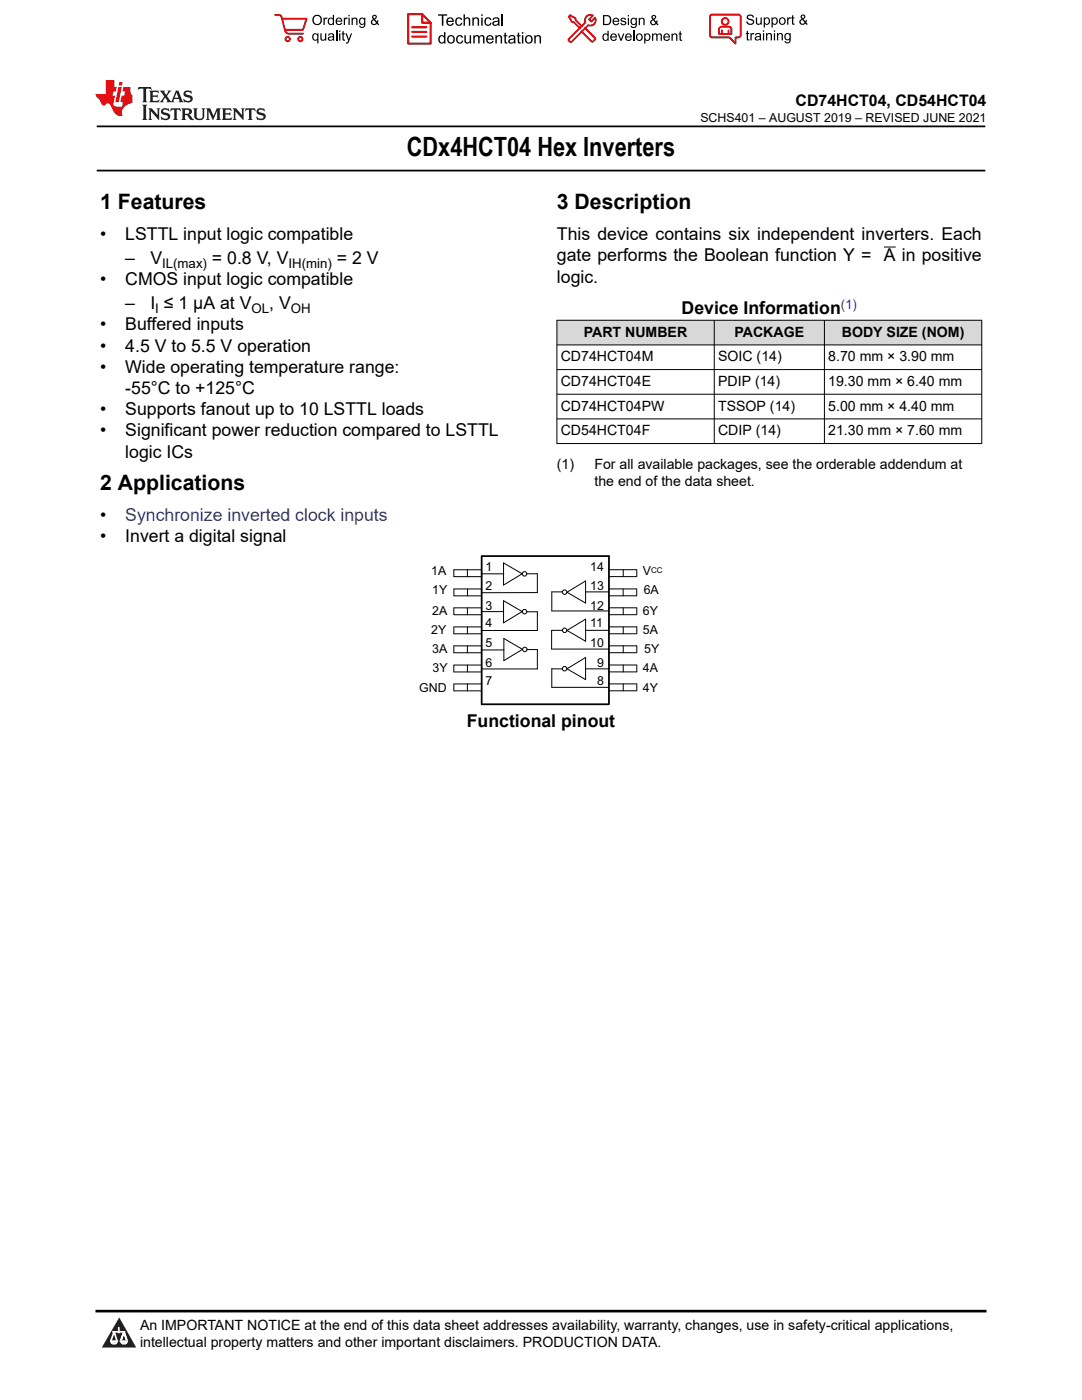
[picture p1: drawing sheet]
<svg xmlns="http://www.w3.org/2000/svg" width="216mm" height="279mm" viewBox="0 0 216 279" stroke-linecap="round" stroke-linejoin="round" font-family="sans-serif">
<path d="M19.3 25.2h177.3M19.3 34h177.3" fill="none" stroke="#000" stroke-width=".35"/>
<path d="M176.4 49.3h2.3" fill="none" stroke="#000" stroke-width=".2"/>
<g fill="#d8d8d8">
<path d="M111.1 63.9h84.8v4.9h-84.8z" fill-rule="evenodd"/>
<path d="M111.2 64h31.3v4.8h-31.3z" fill-rule="evenodd"/>
<path d="M142.6 64h21.8v4.8h-21.8z" fill-rule="evenodd"/>
<path d="M164.6 64h31.2v4.8h-31.2z" fill-rule="evenodd"/>
</g>
<g fill="none" stroke="#000" stroke-width=".2">
<path d="M111.1 63.9h84.9M111.1 68.8h84.9M111.1 73.8h84.9M111.1 78.7h84.9M111.1 63.9v24.7M142.5 63.9v24.7M164.5 63.9v24.7M195.9 63.9v24.7M111.1 83.6h84.9M111.1 88.5h84.9M90.6 113.7v1.4M90.6 117.5v1.4"/>
<path d="M90.6 113.7h5.5M90.6 115.1h5.5M90.6 117.5h5.5M90.6 118.9h5.5M93.3 113.7v1.4M93.3 117.5v1.4M96.2 114.5h4.3M100.5 112.3l3.7 2.2-3.7 2.3zM100.5 119.9l3.7 2.2-3.7 2.2zM105.1 114.5h2.1M107.2 114.5v3.8h-11M112.2 118.1h-2.1v3.8h11.4"/>
<path d="M113.1 118.2l3.7-2.3v4.5zM116.9 118.1h4.4M121.5 117.5h5.5M121.5 118.9h5.5M121.5 113.7h5.5M121.5 115.1h5.5M124.3 117.5v1.4M124.4 113.7v1.4M127.1 117.5v1.4M127.1 113.7v1.4M90.6 121.3v1.4M90.6 125.1v1.4"/>
<path d="M90.6 128.9v1.4M90.6 132.7v1.4M90.6 136.5v1.4M90.6 121.3h5.5M90.6 122.7h5.5M90.6 125.1h5.5M90.6 128.9h5.5M90.6 130.3h5.5M90.6 134.1h5.5M90.6 136.5h5.5M90.6 137.9h5.5M90.6 126.5h5.5"/>
<path d="M90.6 132.7h5.5M93.3 121.3v1.4M93.3 125.1v1.4M93.3 128.9v1.4M93.3 132.7v1.4M93.3 136.5v1.4M96.2 122.1h4.3M96.2 129.7h4.3M100.5 127.4l3.8 2.2-3.8 2.2zM105.1 122.1h2.1v3.7h-11M105.2 129.6h2v3.9h-11M112.2 125.8h-2.1v3.7h11.4"/>
<path d="M112.2 133.5h-2.1v3.7h11.4M116.8 131.2l-3.7 2.3 3.7 2.1v-4.4M116.8 133.5h4.7M116.9 123.6l-3.8 2.2 3.8 2.2M116.9 125.8h4.6M116.9 123.6v4.4M121.5 121.3h5.5M121.5 122.7h5.5M121.5 125.1h5.5M121.5 126.5h5.5M121.5 128.9h5.5M121.5 130.3h5.5"/>
<path d="M121.5 132.7h5.5M121.5 134.1h5.5M121.5 136.5h5.5M121.5 137.9h5.5M124.4 121.3v1.4M124.4 125.1v1.4M124.4 128.9v1.4M124.4 132.7v1.4M124.4 136.5v1.4M127.1 121.3v1.4M127.1 125.1v1.4M127.1 128.9v1.4"/>
<path d="M127.1 132.7v1.4M127.1 136.5v1.4"/>
<circle cx="104.7" cy="114.5" r=".45"/>
<circle cx="112.7" cy="118.2" r=".45"/>
<circle cx="104.7" cy="122.1" r=".45"/>
<circle cx="104.7" cy="129.6" r=".45"/>
<circle cx="112.7" cy="133.5" r=".45"/>
<circle cx="112.7" cy="125.8" r=".45"/>
</g>
<path d="M96.1 111v29.6M96.2 111h25.3v29.6h-25.3" fill="none" stroke="#000" stroke-width=".35"/>
<path d="M0 0h215.9v23.8h-215.9z" fill-rule="evenodd" fill="#fff"/>
<path d="M27.7 17.4l-.2 .6 .5-.3h.6v.2v2.1l-.2 .4h1l-.2-.4v-2.1v-.2h.5l.5 .3-.1-.6zM29.8 18.1l.2 .4v1.5l-.2 .4h1.9l.1-.6a1.08 1.08 0 0 1-1.3 .2v-.7h.6l.4 .2v-.6l-.4 .2h-.6v-.6l.2-.1a1 1 0 0 1 1 .2l-.1-.5zM31.8 18.1l1 1.1-1 1.2h.9l-.2-.2 .4-.7 .5 .7-.2 .2h1.6l-.2-.2 .1-.4h1l.1 .4-.1 .2h.9l-.2-.3-.8-2h-.5l-1 2.2-.8-1.1 .9-1.1h-.8l.2 .2-.5 .7-.3-.7 .1-.2zM35.2 18.5l.4 1h-.8zM36.8 18.2a.65 .65 0 0 0-.2 .8 .65 .65 0 0 0 .6 .4l.7 .2 .1 .2a.79 .79 0 0 1-.7 .4 .79 .79 0 0 1-.7-.5l.1 .7 .2-.1a.93 .93 0 0 0 1.1 .1 .93 .93 0 0 0 .4-1 1.46 1.46 0 0 0-1.2-.6l-.1-.3a1.09 1.09 0 0 1 1.2 .2l-.2-.6-.1 .1-.6-.2zM28.4 20.9l.2 .4v2.3l-.2 .3h1l-.2-.3v-2.3l.2-.4zM29.6 21.6l.2 .4v1.6l-.2 .3h.8l-.3-.3v-1.4l1.7 1.8v-2l.2-.4h-.8l.2 .2 .1 1.1-1.2-1.3zM32.3 21.8a.65 .65 0 0 0-.2 .7 .65 .65 0 0 0 .7 .4l.6 .2 .1 .2a.79 .79 0 0 1-.7 .4 .79 .79 0 0 1-.7-.5l.1 .7 .2-.1a.93 .93 0 0 0 1.1 .1 .93 .93 0 0 0 .4-.9 1.46 1.46 0 0 0-1.2-.6l-.1-.4a1.09 1.09 0 0 1 1.2 .2l-.2-.6-.1 .1-.6-.1zM34.1 21.6l-.1 .7a.63 .63 0 0 1 .7-.4l.1 1.7-.3 .3h1l-.2-.3v-1.7a.66 .66 0 0 1 .8 .4l-.1-.7zM36.2 21.6l.2 .4v1.6l-.2 .3h.9l-.2-.2v-.7h.5l.1 .2a.79 .79 0 0 0 1.2 .6l-1-.9a.61 .61 0 0 0 .6-.6 .61 .61 0 0 0-.5-.6zM36.9 21.9h.2a.47 .47 0 0 1 .5 .1 .47 .47 0 0 1 .1 .5l-.2 .2h-.6zM38.5 21.6l.2 .2a2.27 2.27 0 0 0 .4 2 1.04 1.04 0 0 0 1.7-.7v-1.3l.2-.2h-.8l.2 .4v1.1a.6 .6 0 0 1-.6 .6 .6 .6 0 0 1-.6-.6v-1.1l.3-.4zM41.1 21.6l.2 .4v1.6l-.2 .3h.7l-.2-.3v-1.5l.9 1.9 .8-1.9v1.5l-.2 .3h1l-.3-.3v-1.6l.3-.4h-.8l-.7 1.5-.7-1.5zM44.3 21.6l.2 .4v1.6l-.2 .3h1.9l.1-.5a1.09 1.09 0 0 1-1.3 .1v-.6h.6l.4 .1v-.6l-.4 .2h-.6v-.6l.2-.1a1.01 1.01 0 0 1 1 .3l-.1-.6zM46.4 21.6l.3 .4v1.6l-.3 .3h.8l-.2-.3v-1.4l1.6 1.8v-2l.2-.4h-.7l.2 .2v1.1l-1.2-1.3zM49 21.6l-.1 .7a.63 .63 0 0 1 .8-.4v1.7l-.3 .3h1l-.2-.3v-1.7a.66 .66 0 0 1 .8 .4l-.1-.7zM51.4 21.8a.65 .65 0 0 0-.2 .7 .65 .65 0 0 0 .6 .4l.6 .2 .2 .2a.79 .79 0 0 1-.8 .4 .79 .79 0 0 1-.6-.5l.1 .7 .2-.1a.93 .93 0 0 0 1 .1 .93 .93 0 0 0 .5-.9 1.46 1.46 0 0 0-1.3-.6l-.1-.4a1.09 1.09 0 0 1 1.3 .2l-.2-.6-.2 .1-.5-.1z" fill="#231f20"/>
<path d="M21.1 16v2.8h-2v.3l.9 1a.95 .95 0 0 0 .9 .9 .59 .59 0 0 1 .6-.4 .59 .59 0 0 1 .5 .4l.4 .8a1.59 1.59 0 0 0 2.1 1.3 1.61 1.61 0 0 1 1-2.2l1-.4-.1-1.5a1.59 1.59 0 0 1-.4-1.6h-1.4l-.2 .9h.5l-.1 .8h-.5l-.2 1v.2l.4 .1-.2 .9h-.6a.73 .73 0 0 1-1.1-.7l.3-1.5h-.5l.2-.8h.5l.2-.9h-.5v-1.4zM23.6 17.4l-.6 3h.7l.6-3zM23.8 16.4l-.1 .7h.7l.1-.7z" fill="#ed1c24"/>
<g fill="#000">
<path d="M62.3 4a1 1 0 0 1 2 0 1 1 0 0 1-2 0zM62.8 3.4a.78 .78 0 0 0-.1 1.1 .78 .78 0 0 0 1.1 .1 .78 .78 0 0 0 .1-1.1 .78 .78 0 0 0-1.1-.1z" fill-rule="evenodd"/>
<path d="M62.5 6.8l.4-.2 .4 .3v-.2h.2v2h-.2v-.7a.68 .68 0 0 1-.9-.1 .68 .68 0 0 1 0-.9zM62.6 7a.51 .51 0 0 0-.1 .6 .51 .51 0 0 0 .7 .2 .51 .51 0 0 0 .1-.7 .51 .51 0 0 0-.7-.1z" fill-rule="evenodd"/>
<path d="M64.5 3.5h.3v.3l.1-.3h.3l.1 .1-.1 .2a.32 .32 0 0 0-.3 0 .32 .32 0 0 0-.1 .4v.8h-.3z" fill-rule="evenodd"/>
<path d="M63.9 6.7h.3v.8a.36 .36 0 0 0 .3 .4 .36 .36 0 0 0 .4-.5v-.7h.2v1.4h-.2v-.2a.51 .51 0 0 1-.6 .2 .51 .51 0 0 1-.4-.5z" fill-rule="evenodd"/>
<path d="M65.6 3.7l.4-.2 .4 .2v-.7h.3v2h-.3v-.2a.7 .7 0 0 1-1-.1 .7 .7 0 0 1 .2-1zM65.8 3.8a.51 .51 0 0 0-.1 .7 .51 .51 0 0 0 .6 .2 .51 .51 0 0 0 .1-.7 .51 .51 0 0 0-.6-.2z" fill-rule="evenodd"/>
<path d="M65.6 6.8a.66 .66 0 0 1 .8-.1 .66 .66 0 0 1 .3 .8v.6h-.2l-.1-.2a.52 .52 0 0 1-.7 .2 .52 .52 0 0 1-.2-.6l.3-.2a.42 .42 0 0 0 .6-.3l-.3-.2-.3 .1-.1 .2h-.3zM65.7 7.6a.35 .35 0 0 0 .3 .4 .35 .35 0 0 0 .4-.4v-.2z" fill-rule="evenodd"/>
<path d="M67.7 6.1h.2v.3h-.2zM67.7 6.7h.2v1.4h-.2z" fill-rule="evenodd"/>
<path d="M67.1 3.7a.68 .68 0 0 1 .9-.1 .68 .68 0 0 1 .3 .7h-1.1a.42 .42 0 0 0 .3 .5 .42 .42 0 0 0 .5-.3h.3a.73 .73 0 0 1-1.1 .4 .73 .73 0 0 1-.1-1.2zM67.4 3.8l-.2 .3h.8l-.2-.4z" fill-rule="evenodd"/>
<path d="M68.6 3.5h.2v.3l.2-.3h.3l.1 .1-.1 .2a.32 .32 0 0 0-.4 0 .32 .32 0 0 0-.1 .4v.8h-.2z" fill-rule="evenodd"/>
<path d="M68.3 6.3l.3-.1v.5h.2v.1h-.2v.9l.3 .4a.36 .36 0 0 1-.4 0 .36 .36 0 0 1-.2-.4v-.9h-.1v-.1h.1z" fill-rule="evenodd"/>
<path d="M68.9 6.7h.3l.4 1.1 .4-1.1h.3l-.6 1.4a.51 .51 0 0 1-.6 .6l-.1-.3h.3l.2-.3z" fill-rule="evenodd"/>
<path d="M69.5 3h.3v.3h-.3zM69.5 3.5h.3v1.5h-.3z" fill-rule="evenodd"/>
<path d="M70.2 3.5h.2v.2a.52 .52 0 0 1 .6-.2 .52 .52 0 0 1 .3 .6v.9h-.2v-.9a.34 .34 0 0 0-.3-.4 .34 .34 0 0 0-.4 .3v1h-.2z" fill-rule="evenodd"/>
<path d="M71.8 3.7l.4-.2 .5 .2v-.2h.2v1.3a.64 .64 0 0 1-.5 .8 .64 .64 0 0 1-.7-.5h.2a.41 .41 0 0 0 .5 .2 .41 .41 0 0 0 .2-.5 .69 .69 0 0 1-.9-.1 .69 .69 0 0 1 .1-1zM72 3.8a.5 .5 0 0 0-.1 .7 .5 .5 0 0 0 .7 .1 .5 .5 0 0 0 .1-.6 .5 .5 0 0 0-.7-.2z" fill-rule="evenodd"/>
<path d="M74.4 3.1a.47 .47 0 0 1 .7 .1 .47 .47 0 0 1-.3 .7l.4 .4 .1-.3 .2 .1-.1 .4 .3 .3-.2 .2-.3-.3a.63 .63 0 0 1-1 .1 .63 .63 0 0 1 .3-1l-.3-.4zM74.5 3.4a.27 .27 0 0 0 .5 0 .27 .27 0 0 0-.5 0zM74.4 4.1a.4 .4 0 0 0 0 .6 .4 .4 0 0 0 .6-.1l-.4-.6z" fill-rule="evenodd"/>
<path d="M87.4 2.9h1.8v.2h-.7v2h-.3v-2h-.8z" fill-rule="evenodd"/>
<path d="M87.6 7.2l.5-.2 .5 .2v-.8h.3v2.3h-.3v-.2a.76 .76 0 0 1-1-.1 .76 .76 0 0 1-.1-1zM87.9 7.4a.58 .58 0 0 0-.2 .7 .58 .58 0 0 0 .8 .2 .58 .58 0 0 0 .1-.7 .58 .58 0 0 0-.7-.2z" fill-rule="evenodd"/>
<path d="M89.5 7.2a.81 .81 0 0 1 1.1 .1 .81 .81 0 0 1-.2 1.2 .81 .81 0 0 1-1.1-.2l-.1-.7zM89.6 7.4a.57 .57 0 0 0 0 .8 .57 .57 0 0 0 .8 0 .57 .57 0 0 0 0-.7 .57 .57 0 0 0-.8-.1z" fill-rule="evenodd"/>
<path d="M89.3 3.7a.77 .77 0 0 1 .9-.2 .77 .77 0 0 1 .4 .9h-1.3a.48 .48 0 0 0 .4 .5 .48 .48 0 0 0 .6-.3h.3a.83 .83 0 0 1-1.3 .4 .83 .83 0 0 1 0-1.3zM89.5 3.8l-.2 .4h1l-.3-.5z" fill-rule="evenodd"/>
<path d="M91 3.7a.7 .7 0 0 1 1.2 .3h-.2a.45 .45 0 0 0-.6-.3 .45 .45 0 0 0-.3 .6 .45 .45 0 0 0 .3 .6 .45 .45 0 0 0 .6-.4l.3 .1a.76 .76 0 0 1-1.1 .5 .76 .76 0 0 1-.3-1.1z" fill-rule="evenodd"/>
<path d="M91.2 7.2a.7 .7 0 0 1 1.2 .3l-.3 .1a.45 .45 0 0 0-.5-.4 .45 .45 0 0 0-.3 .7 .45 .45 0 0 0 .3 .6 .45 .45 0 0 0 .6-.4h.2a.76 .76 0 0 1-1 .5 .76 .76 0 0 1-.4-1.1z" fill-rule="evenodd"/>
<path d="M92.5 2.9h.3v.8a.59 .59 0 0 1 .7-.2 .59 .59 0 0 1 .3 .6v1h-.2v-1a.4 .4 0 0 0-.5-.4 .4 .4 0 0 0-.3 .5v.9h-.3z" fill-rule="evenodd"/>
<path d="M92.7 7h.2v.9a.41 .41 0 0 0 .5 .6 .41 .41 0 0 0 .3-.6v-.9h.3v1.7h-.3v-.3a.58 .58 0 0 1-.7 .3 .58 .58 0 0 1-.3-.7z" fill-rule="evenodd"/>
<path d="M94.3 3.5h.2v.2a.59 .59 0 0 1 .7-.2 .59 .59 0 0 1 .4 .6v1h-.3v-1a.41 .41 0 0 0-.4-.4 .41 .41 0 0 0-.4 .5v.9h-.2z" fill-rule="evenodd"/>
<path d="M94.4 7h.3v.3a.56 .56 0 0 1 1 0 .54 .54 0 0 1 .6-.3 .54 .54 0 0 1 .4 .5v1.2h-.3v-1.1a.34 .34 0 0 0-.3-.4 .34 .34 0 0 0-.4 .3v1.2h-.3v-1.1a.38 .38 0 0 0-.5-.3 .38 .38 0 0 0-.2 .5v.9h-.3z" fill-rule="evenodd"/>
<path d="M96 2.9h.3v.3h-.3zM96 3.5h.3v1.6h-.3z" fill-rule="evenodd"/>
<path d="M96.8 3.7a.7 .7 0 0 1 1.3 .3h-.3a.45 .45 0 0 0-.6-.3 .45 .45 0 0 0-.3 .6 .45 .45 0 0 0 .3 .6 .45 .45 0 0 0 .6-.4l.3 .1a.76 .76 0 0 1-1.1 .5 .76 .76 0 0 1-.3-1.1z" fill-rule="evenodd"/>
<path d="M97.2 7.2a.77 .77 0 0 1 .9-.1 .77 .77 0 0 1 .4 .8h-1.2a.48 .48 0 0 0 .3 .6 .48 .48 0 0 0 .6-.4l.3 .1a.83 .83 0 0 1-1.3 .3 .83 .83 0 0 1 0-1.3zM97.4 7.4l-.1 .3h.9l-.2-.4z" fill-rule="evenodd"/>
<path d="M98.8 7h.3v.3a.59 .59 0 0 1 .7-.3 .59 .59 0 0 1 .4 .7v1h-.3v-1a.41 .41 0 0 0-.5-.5 .41 .41 0 0 0-.3 .6v.9h-.3z" fill-rule="evenodd"/>
<path d="M98.4 3.7a.74 .74 0 0 1 1-.2 .74 .74 0 0 1 .3 .9v.7h-.3v-.2a.59 .59 0 0 1-.8 .3 .59 .59 0 0 1-.3-.8l1.1-.3a.42 .42 0 0 0-.4-.4 .42 .42 0 0 0-.5 .3h-.2zM98.6 4.5a.36 .36 0 0 0 .2 .5 .36 .36 0 0 0 .5-.2l.1-.5z" fill-rule="evenodd"/>
<path d="M100.7 6.6l.2-.1v.5h.3v.2h-.3v1l.1 .2h.2l.1 .3a.41 .41 0 0 1-.5-.1 .41 .41 0 0 1-.1-.4v-1h-.2v-.2h.2z" fill-rule="evenodd"/>
<path d="M101.6 7.2a.74 .74 0 0 1 .9-.2 .74 .74 0 0 1 .3 1l.1 .7h-.3v-.2a.59 .59 0 0 1-.8 .2 .59 .59 0 0 1-.3-.8l1-.3a.42 .42 0 0 0-.3-.4 .42 .42 0 0 0-.5 .3h-.3zM101.8 8.1a.36 .36 0 0 0 .1 .5 .36 .36 0 0 0 .5-.3l.2-.4z" fill-rule="evenodd"/>
<path d="M103.3 6.6l.3-.1v.5h.3v.2h-.3v1l.1 .2h.2v.3a.41 .41 0 0 1-.5-.1 .41 .41 0 0 1-.1-.4v-1h-.2v-.2h.2z" fill-rule="evenodd"/>
<path d="M104.1 6.4h.3v.3h-.3zM104.1 7h.3v1.7h-.3z" fill-rule="evenodd"/>
<path d="M105 7.2a.81 .81 0 0 1 1.1 .1 .81 .81 0 0 1-.1 1.2 .81 .81 0 0 1-1.2-.2v-.7zM105.2 7.4a.57 .57 0 0 0-.1 .8 .57 .57 0 0 0 .8 0 .57 .57 0 0 0 0-.7 .57 .57 0 0 0-.7-.1z" fill-rule="evenodd"/>
<path d="M106.6 7h.3v.3a.59 .59 0 0 1 .7-.3 .59 .59 0 0 1 .4 .7v1h-.3v-1a.41 .41 0 0 0-.5-.5 .41 .41 0 0 0-.3 .6v.9h-.3z" fill-rule="evenodd"/>
<path d="M120.3 3h.7a1 1 0 0 1 1 1 1 1 0 0 1-1 1h-.7zM120.6 3.2v1.6h.4a.77 .77 0 0 0 .7-.8 .77 .77 0 0 0-.7-.8z" fill-rule="evenodd"/>
<path d="M120.4 6.9l.4-.2 .4 .2v-.8h.3v2h-.3v-.1a.7 .7 0 0 1-.9-.2 .7 .7 0 0 1 .1-.9zM120.6 7a.51 .51 0 0 0-.1 .7 .51 .51 0 0 0 .6 .1 .51 .51 0 0 0 .1-.6 .51 .51 0 0 0-.6-.2z" fill-rule="evenodd"/>
<path d="M122 6.9a.68 .68 0 0 1 .8-.2 .68 .68 0 0 1 .3 .8h-1.1a.42 .42 0 0 0 .3 .5 .42 .42 0 0 0 .5-.3h.3a.73 .73 0 0 1-1.1 .3 .73 .73 0 0 1 0-1.1zM122.2 7l-.2 .3h.8l-.2-.4z" fill-rule="evenodd"/>
<path d="M122.4 3.7a.68 .68 0 0 1 .8-.1 .68 .68 0 0 1 .4 .8h-1.1a.42 .42 0 0 0 .3 .4 .42 .42 0 0 0 .5-.3l.3 .1a.73 .73 0 0 1-1.2 .3 .73 .73 0 0 1 0-1.2zM122.6 3.8l-.1 .3h.8l-.2-.3z" fill-rule="evenodd"/>
<path d="M123.9 3.7l.1-.1a.62 .62 0 0 1 .9 .3l-.2 .1a.29 .29 0 0 0-.3-.3 .29 .29 0 0 0-.3 .3l.1 .1a.58 .58 0 0 1 .6 .1 .58 .58 0 0 1 .1 .6 .67 .67 0 0 1-1.1-.2l.2-.1a.33 .33 0 0 0 .4 .4 .33 .33 0 0 0 .3-.4 .71 .71 0 0 1-.9-.6z" fill-rule="evenodd"/>
<path d="M123.3 6.7h.2l.4 1.2 .4-1.2h.3l-.6 1.4h-.2z" fill-rule="evenodd"/>
<path d="M125.3 3h.2v.3h-.2zM125.3 3.6h.2v1.4h-.2z" fill-rule="evenodd"/>
<path d="M124.9 6.9a.68 .68 0 0 1 .8-.2 .68 .68 0 0 1 .4 .8h-1.1a.42 .42 0 0 0 .3 .5 .42 .42 0 0 0 .5-.3h.3a.73 .73 0 0 1-1.2 .3 .73 .73 0 0 1 0-1.1zM125.1 7l-.1 .3h.8l-.2-.4z" fill-rule="evenodd"/>
<path d="M126 3.7l.4-.2 .4 .2v-.1h.3v1.2a.64 .64 0 0 1-.5 .8 .64 .64 0 0 1-.8-.5l.3 .1a.41 .41 0 0 0 .5 .2 .41 .41 0 0 0 .2-.6 .69 .69 0 0 1-.9-.1 .69 .69 0 0 1 .1-1zM126.2 3.9a.5 .5 0 0 0-.1 .6 .5 .5 0 0 0 .6 .2 .5 .5 0 0 0 .2-.7 .5 .5 0 0 0-.7-.1z" fill-rule="evenodd"/>
<path d="M126.9 7.4a.73 .73 0 0 1 1.4 0 .73 .73 0 0 1-1.4 0zM127.3 7a.5 .5 0 0 0-.1 .7 .5 .5 0 0 0 .7 0 .5 .5 0 0 0 0-.6 .5 .5 0 0 0-.6-.1z" fill-rule="evenodd"/>
<path d="M127.5 3.6h.2v.2a.52 .52 0 0 1 .6-.3 .52 .52 0 0 1 .3 .6v.9h-.2v-.9a.34 .34 0 0 0-.3-.4 .34 .34 0 0 0-.4 .3v1h-.2z" fill-rule="evenodd"/>
<path d="M128.5 6.7h.3v.2a.67 .67 0 0 1 .9 0 .67 .67 0 0 1 0 .9 .55 .55 0 0 1-.9 .2v.7h-.3zM128.9 7a.5 .5 0 0 0-.1 .7 .5 .5 0 0 0 .6 .1 .5 .5 0 0 0 .2-.6 .5 .5 0 0 0-.7-.2z" fill-rule="evenodd"/>
<path d="M130.1 6.7h.2v.2a.49 .49 0 0 1 .9 0l.4-.2a.42 .42 0 0 1 .5 .4v1h-.3v-.9a.3 .3 0 0 0-.2-.3 .3 .3 0 0 0-.4 .2v1h-.2v-.9a.33 .33 0 0 0-.5-.3 .33 .33 0 0 0-.2 .5v.7h-.2z" fill-rule="evenodd"/>
<path d="M130.1 3.1a.47 .47 0 0 1 .8 .1 .47 .47 0 0 1-.3 .7l.3 .4 .1-.2h.3l-.2 .5 .3 .3-.2 .2-.3-.3a.63 .63 0 0 1-1 .1 .63 .63 0 0 1 .3-1l-.2-.5zM130.2 3.5a.27 .27 0 0 0 .5 0 .27 .27 0 0 0-.5 0zM130.2 4.1a.4 .4 0 0 0 0 .7 .4 .4 0 0 0 .6-.2l-.5-.6z" fill-rule="evenodd"/>
<path d="M132.5 6.9a.68 .68 0 0 1 .9-.2 .68 .68 0 0 1 .3 .8h-1.1a.42 .42 0 0 0 .3 .5 .42 .42 0 0 0 .5-.3h.3a.73 .73 0 0 1-1.1 .3 .73 .73 0 0 1-.1-1.1zM132.7 7l-.1 .3h.8l-.2-.4z" fill-rule="evenodd"/>
<path d="M134 6.7h.2v.2a.52 .52 0 0 1 .6-.2 .52 .52 0 0 1 .4 .6v.8h-.3v-.8a.34 .34 0 0 0-.2-.4 .34 .34 0 0 0-.4 .2l-.1 1h-.2z" fill-rule="evenodd"/>
<path d="M135.6 6.3l.2-.1v.5h.3v.2h-.3v.8l.3 .4a.36 .36 0 0 1-.4 0 .36 .36 0 0 1-.1-.4v-.8h-.2v-.2h.2z" fill-rule="evenodd"/>
<path d="M149.2 3a.8 .8 0 0 1 1.2 .5h-.2a.44 .44 0 0 0-.5-.4 .44 .44 0 0 0-.4 .5l.2 .1a.9 .9 0 0 1 1 .8 .84 .84 0 0 1-.9 .5 .84 .84 0 0 1-.7-.7h.3a.52 .52 0 0 0 .5 .5 .52 .52 0 0 0 .5-.6l-.2-.1a.85 .85 0 0 1-1-.8z" fill-rule="evenodd"/>
<path d="M149 6.3l.3-.2v.5h.2v.2h-.2v.9l.2 .4a.36 .36 0 0 1-.4-.1 .36 .36 0 0 1-.1-.4v-.8h-.2v-.2h.2z" fill-rule="evenodd"/>
<path d="M149.7 6.6h.3v.2l.1-.2h.3l.1 .1-.1 .2a.32 .32 0 0 0-.3 0 .32 .32 0 0 0-.1 .4v.8h-.3z" fill-rule="evenodd"/>
<path d="M150.7 6.8a.66 .66 0 0 1 .9-.2 .66 .66 0 0 1 .3 .9v.6h-.2l-.1-.2a.52 .52 0 0 1-.7 .2 .52 .52 0 0 1-.2-.7l.2-.1a.42 .42 0 0 0 .7-.3l-.3-.2h-.3l-.1 .3-.3-.1zM150.9 7.5a.35 .35 0 0 0 .3 .5 .35 .35 0 0 0 .4-.4v-.3z" fill-rule="evenodd"/>
<path d="M150.8 3.5h.3v.8a.36 .36 0 0 0 .3 .5 .36 .36 0 0 0 .4-.5v-.8h.2v1.4h-.2v-.2a.51 .51 0 0 1-.6 .3 .51 .51 0 0 1-.4-.6z" fill-rule="evenodd"/>
<path d="M152.2 6.1h.3v.2h-.3zM152.2 6.6h.3v1.5h-.3z" fill-rule="evenodd"/>
<path d="M152.4 3.5h.2v.2a.67 .67 0 0 1 .9 0 .67 .67 0 0 1 .1 .9 .55 .55 0 0 1-1 .2v.7h-.2zM152.7 3.8a.5 .5 0 0 0-.1 .7 .5 .5 0 0 0 .7 .1 .5 .5 0 0 0 .1-.6 .5 .5 0 0 0-.7-.2z" fill-rule="evenodd"/>
<path d="M152.9 6.6h.2v.2a.52 .52 0 0 1 .6-.2 .52 .52 0 0 1 .3 .6v.9h-.2v-.9a.34 .34 0 0 0-.3-.4 .34 .34 0 0 0-.4 .2v1.1h-.2z" fill-rule="evenodd"/>
<path d="M153.9 3.5h.3v.2a.67 .67 0 0 1 .9 0 .67 .67 0 0 1 0 .9 .55 .55 0 0 1-.9 .2v.7h-.3zM154.3 3.8a.5 .5 0 0 0-.1 .7 .5 .5 0 0 0 .6 .1 .5 .5 0 0 0 .2-.6 .5 .5 0 0 0-.7-.2z" fill-rule="evenodd"/>
<path d="M154.4 6.1h.3v.2h-.3zM154.4 6.6h.3v1.5h-.3z" fill-rule="evenodd"/>
<path d="M155 6.6h.3v.2a.52 .52 0 0 1 .6-.2 .52 .52 0 0 1 .3 .6v.9h-.2v-.9a.34 .34 0 0 0-.3-.4 .34 .34 0 0 0-.4 .2v1.1h-.3z" fill-rule="evenodd"/>
<path d="M155.4 4.2a.75 .75 0 0 1 1.5 0 .75 .75 0 0 1-1.5 0zM155.8 3.8a.5 .5 0 0 0-.1 .7 .5 .5 0 0 0 .8 0 .5 .5 0 0 0 0-.7 .5 .5 0 0 0-.7 0z" fill-rule="evenodd"/>
<path d="M156.7 6.8l.4-.2 .5 .2v-.2h.2v1.3a.64 .64 0 0 1-.5 .7 .64 .64 0 0 1-.8-.4h.3a.41 .41 0 0 0 .5 .2 .41 .41 0 0 0 .2-.5 .69 .69 0 0 1-.9-.1 .69 .69 0 0 1 .1-1zM156.9 6.9a.5 .5 0 0 0-.1 .7 .5 .5 0 0 0 .6 .1 .5 .5 0 0 0 .2-.7 .5 .5 0 0 0-.7-.1z" fill-rule="evenodd"/>
<path d="M157.1 3.5h.2v.2l.1-.2h.3h.2l-.1 .3a.32 .32 0 0 0-.4 0 .32 .32 0 0 0-.1 .4v.7h-.2z" fill-rule="evenodd"/>
<path d="M158 3.1l.3-.1v.5h.2v.2h-.2v.8l.3 .4a.36 .36 0 0 1-.4 0 .36 .36 0 0 1-.2-.4v-.8h-.1v-.2h.1z" fill-rule="evenodd"/>
<path d="M159.9 3a.47 .47 0 0 1 .7 .1 .47 .47 0 0 1-.3 .7l.4 .5 .1-.3h.2l-.1 .5 .3 .3-.2 .2-.3-.3a.63 .63 0 0 1-1 .1 .63 .63 0 0 1 .3-1l-.3-.5zM160 3.4a.27 .27 0 0 0 .5 0 .27 .27 0 0 0-.5 0zM159.9 4.1a.4 .4 0 0 0 0 .6 .4 .4 0 0 0 .6-.2l-.4-.6z" fill-rule="evenodd"/>
</g>
<path d="M67.2 6.1v2M126.5 6.1v2" fill="none" stroke="#000" stroke-width=".25"/>
<g fill="none" stroke="#de0000" stroke-width=".37">
<path d="M54.9 3h.9a1.19 1.19 0 0 1 .6 1.2l.6 2.1a.85 .85 0 0 0 1 .4h2.5M56.3 3.7h4.9l-.7 2.2h-3.6M116.1 5.2l-1.2-1.1-.1-.5-1-.6-.3 .3 .6 1 .5 .2 1.1 1.1M116.8 5.6l1.9 2v.3l-.4 .4h-.3l-1.9-2zM116.8 5.6l.6-.6a1.07 1.07 0 0 0 1.2-.2 1.07 1.07 0 0 0 .1-1.3l-.7 .8-.5-.4 .8-.8a1.07 1.07 0 0 0-1.2 .2 1.07 1.07 0 0 0-.3 1.2l-3.3 3.3v.3l.3 .3h.2l2.1-2.1M141.7 3.1l.4-.2h5.3l.3 .2 .1 3.9-.2 .4-.8 .1v1.2l-1.3-1.2h-3.4l-.4-.2zM143.5 5.6l.5-.3 1.7 .1 .2 .5v.9h-2.4zM144 6.1v.7M145.4 6.1v.7"/>
<circle cx="57.4" cy="7.8" r=".44"/>
<circle cx="59.9" cy="7.8" r=".44"/>
<circle cx="144.7" cy="4.3" r=".67"/>
</g>
<path d="M100.2 2.9v2.2" fill="none" stroke="#000" stroke-width=".28"/>
<path d="M81.4 2.8h2.8v1.7h1.7v4.2h-4.5zM82.3 6.4h2.8M82.3 5.4h2.8M82.3 7.3h2.8M84.2 2.8l1.7 1.7" fill="none" stroke="#de0000" stroke-width=".42"/>
<path d="M0 261.4h215.9v18h-215.9z" fill-rule="evenodd" fill="#fff"/>
<path d="M23.8 262.9l3.4 6h-6.9z" fill="#231f20"/>
<path d="M22.1 267.7h1.3l-.4 .5h-.3a.55 .55 0 0 1-.6-.5z" fill-rule="evenodd" fill="#fff"/>
<path d="M22.1 267.7h1.3l-.4 .5h-.3a.55 .55 0 0 1-.6-.5z" fill="none" stroke="#231f20" stroke-width=".34"/>
<path d="M22.1 267.7h1.3l-.4 .5h-.5zM22.6 265.8h.1M22.6 265.8h2.3zM23.7 265.9h.1M23.7 264.9v1zM24 267.7h.1" fill="none" stroke="#fff" stroke-width=".34"/>
<path d="M24.7 265.8l-.7 1.9z" fill="#fff"/>
<path d="M24.7 265.8l-.7 1.9z" fill="none" stroke="#fff" stroke-width=".34"/>
<path d="M24.7 265.8l.7 1.9z" fill="#fff"/>
<path d="M24.7 265.8l.7 1.9zM25.3 267.7h.1" fill="none" stroke="#fff" stroke-width=".34"/>
<path d="M22.8 265.8l-.7 1.9z" fill="#fff"/>
<path d="M22.8 265.8l-.7 1.9z" fill="none" stroke="#fff" stroke-width=".34"/>
<path d="M22.8 265.8l.6 1.9z" fill="#fff"/>
<path d="M22.8 265.8l.6 1.9z" fill="none" stroke="#fff" stroke-width=".34"/>
<path d="M24.1 267.7h1.3a.65 .65 0 0 1-.6 .5 .65 .65 0 0 1-.7-.5z" fill-rule="evenodd" fill="#fff"/>
<path d="M24.1 267.7h1.3a.65 .65 0 0 1-.6 .5 .65 .65 0 0 1-.7-.5z" fill="none" stroke="#231f20" stroke-width=".34"/>
<path d="M24 267.7h.1M24.1 267.7h1.3l-.4 .5h-.5z" fill="none" stroke="#fff" stroke-width=".34"/>
<path d="M19 261.7h177.8" fill="none" stroke="#000" stroke-width=".53"/>
<text font-size="5.3" x="81.2" y="31.2">CDx4HCT04 Hex Inverters</text>
<g font-size="4.2">
<text x="20" y="41.8">1 Features</text>
<text x="111.1" y="41.8">3 Description</text>
<text x="20" y="97.9">2 Applications</text>
</g>
<g font-size="3.5">
<text x="20" y="47.9">•</text>
<text x="25" y="47.9">LSTTL input logic compatible</text>
<text x="111.1" y="47.9">This device contains six independent inverters. Each</text>
<text x="25" y="52.7">–</text>
<text x="30" y="52.7">V</text>
<text x="42.3" y="52.7">= 0.8 V, V</text>
<text x="67.2" y="52.7">= 2 V</text>
<text x="111.1" y="52.2">gate performs the Boolean function Y =</text>
<text x="176.4" y="52.2">A in positive</text>
<text x="20" y="56.9">•</text>
<text x="25" y="56.9">CMOS input logic compatible</text>
<text x="111.1" y="56.4">logic.</text>
<text x="20" y="65.9">•</text>
<text x="25" y="61.7">–</text>
<text x="25" y="65.9">Buffered inputs</text>
<text x="30" y="61.7">I ≤ 1 µA at V</text>
<text x="53.7" y="61.7">, V</text>
<text x="136" y="62.8">Device Information</text>
<text x="20" y="70.2">•</text>
<text x="25" y="70.2">4.5 V to 5.5 V operation</text>
<text x="20" y="74.4">•</text>
<text x="25" y="74.4">Wide operating temperature range:</text>
<text x="20" y="82.9">•</text>
<text x="25" y="78.6">-55°C to +125°C</text>
<text x="25" y="82.9">Supports fanout up to 10 LSTTL loads</text>
<text x="20" y="87.1">•</text>
<text x="25" y="87.1">Significant power reduction compared to LSTTL</text>
<text x="25" y="91.3">logic ICs</text>
<text x="20" y="104">•</text>
<text x="20" y="108.3">•</text>
<text x="25" y="108.3">Invert a digital signal</text>
<text x="93.2" y="145">Functional pinout</text>
</g>
<text font-size="3.5" fill="#00f" x="25" y="104">Synchronize inverted clock inputs</text>
<text font-size="3.2" x="158.7" y="21.1">CD74HCT04, CD54HCT04</text>
<g font-size="2.8">
<text x="116.5" y="67.2">PART NUMBER</text>
<text x="146.6" y="67.2">PACKAGE</text>
<text x="168" y="67.2">BODY SIZE (NOM)</text>
<text x="111.9" y="72.1">CD74HCT04M</text>
<text x="111.9" y="77">CD74HCT04E</text>
<text x="143.3" y="72.1">SOIC (14)</text>
<text x="143.3" y="77">PDIP (14)</text>
<text x="165.3" y="72.1">8.70 mm × 3.90 mm</text>
<text x="165.3" y="77">19.30 mm × 6.40 mm</text>
<text x="111.9" y="82">CD74HCT04PW</text>
<text x="143.3" y="82">TSSOP (14)</text>
<text x="165.3" y="82">5.00 mm × 4.40 mm</text>
<text x="111.9" y="86.9">CD54HCT04F</text>
<text x="143.3" y="86.9">CDIP (14)</text>
<text x="165.3" y="86.9">21.30 mm × 7.60 mm</text>
<text x="111.1" y="93.7">(1)</text>
<text x="118.6" y="93.7">For all available packages, see the orderable addendum at</text>
<text x="118.6" y="97.1">the end of the data sheet.</text>
<text x="27.9" y="268.9">intellectual property matters and other important disclaimers. PRODUCTION DATA.</text>
<text x="27.9" y="265.5">An IMPORTANT NOTICE at the end of this data sheet addresses availability, warranty, changes, use in safety-critical applications,</text>
</g>
<g font-size="2.6">
<text x="32.4" y="53.4">IL(max)</text>
<text x="57.6" y="53.4">IH(min)</text>
<text x="31" y="62.4">I</text>
<text x="50.2" y="62.4">OL</text>
<text x="58" y="62.4">OH</text>
</g>
<text font-size="2.6" fill="#00f" x="167.8" y="61.6">(1)</text>
<g font-size="2.5">
<text x="139.8" y="24.3">SCHS401 – AUGUST 2019 – REVISED JUNE 2021</text>
<text x="96.9" y="113.9">1</text>
<text x="117.8" y="113.9">14</text>
<text x="86.1" y="114.8">1A</text>
<text x="86.3" y="118.6">1Y</text>
<text x="96.9" y="117.7">2</text>
<text x="117.8" y="117.7">13</text>
<text x="128.3" y="114.8">V</text>
<text x="128.4" y="118.6">6A</text>
<text x="86.3" y="122.7">2A</text>
<text x="96.9" y="121.6">3</text>
<text x="96.9" y="125.2">4</text>
<text x="117.8" y="121.6">12</text>
<text x="117.8" y="125.2">11</text>
<text x="128.3" y="122.7">6Y</text>
<text x="86.1" y="126.6">2Y</text>
<text x="86.3" y="130.4">3A</text>
<text x="96.9" y="129.2">5</text>
<text x="117.8" y="129.2">10</text>
<text x="128.3" y="126.6">5A</text>
<text x="128.5" y="130.4">5Y</text>
<text x="86.3" y="134.2">3Y</text>
<text x="96.9" y="133.2">6</text>
<text x="96.9" y="136.7">7</text>
<text x="119.1" y="133.2">9</text>
<text x="119.1" y="136.7">8</text>
<text x="128.3" y="134.2">4A</text>
<text x="83.6" y="138.1">GND</text>
<text x="128.3" y="138.1">4Y</text>
</g>
<text font-size="1.6" x="129.9" y="114.3">CC</text>
</svg>
